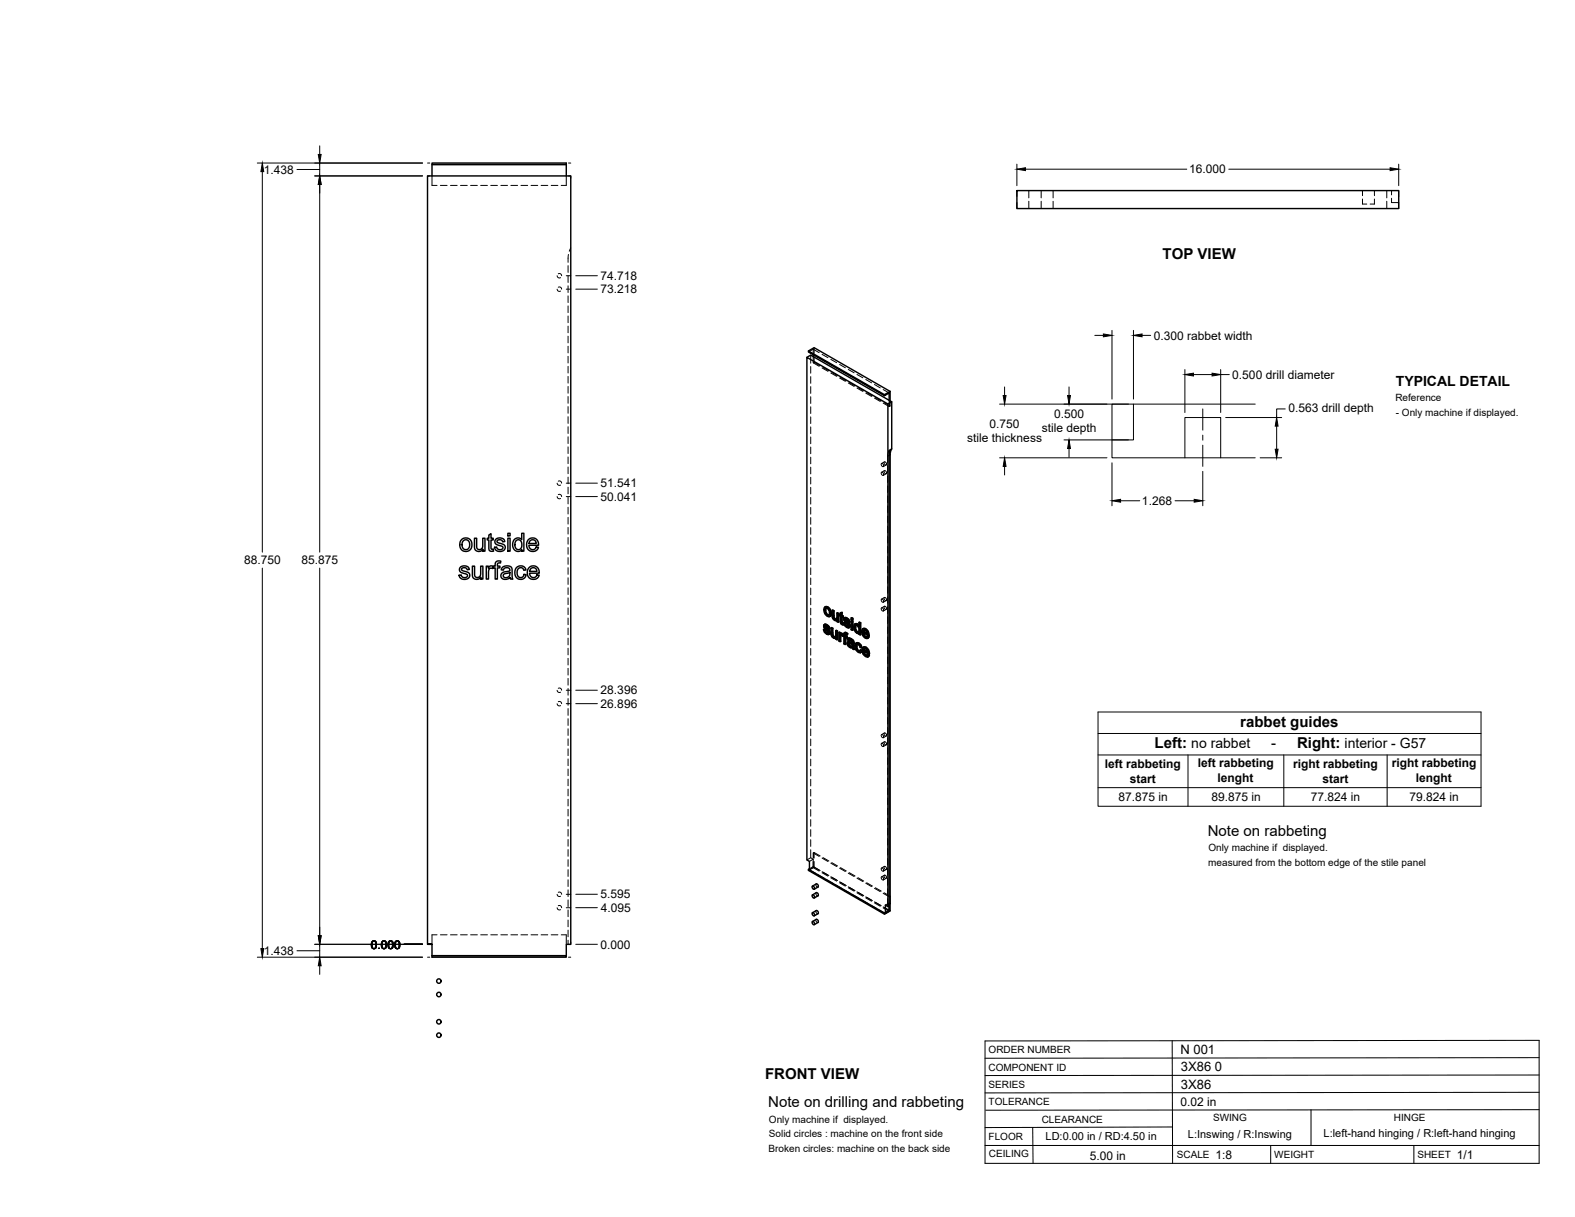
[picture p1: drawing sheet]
<svg xmlns="http://www.w3.org/2000/svg" width="559mm" height="432mm" viewBox="0 0 559 432" stroke-linecap="round" stroke-linejoin="round" font-family="sans-serif">
<!-- layer: Visible -->
<g fill="none" stroke="#000" stroke-width=".51">
<path d="M153.3 58.4v4M200.9 58.4h-47.6v-.6h47.6v4.6M360.8 67.6h135.5v6.4h-135.5zM286.3 126.8l1.3-.8 28.8 16.6M286.8 124.5l2-1.1 27 15.5M288.5 125.9v.6M315.8 138.9l-2 1.1v.4l1.7-1v2.6M315.8 138.9v3.3M313.8 140l-27-15.5v.4l27 15.5M315 143.3l1.4-.7v16.7M163.8 191.4a2.31 2.31 0 0 1 3.6 1.8 2.31 2.31 0 0 1-3.5 2 2.88 2.88 0 0 1-.1-3.8zM164.3 191.9l.5-.3 .8-.1 .9 .8v1.7l-.7 .9h-1.1l-.6-.7-.2-1.3z"/>
<path d="M168.3 191h.8v2.5a1.15 1.15 0 0 0 1.2 1.5 1.15 1.15 0 0 0 1-1.6v-2.4h.8v4.6h-.7v-.7a1.63 1.63 0 0 1-2 .7 1.63 1.63 0 0 1-1.1-1.8zM173.4 189.8l.8-.4v1.6h.8v.6h-.8v2.9l.2 .3 .6 .1 .1 .7h-.8a1 1 0 0 1-.9-1.4v-2.6h-.5v-.6h.5zM175.9 191.4l.7-.5h1.4a1.33 1.33 0 0 1 1.1 1.3l-.8 .1a.96 .96 0 0 0-1-.9 .96 .96 0 0 0-.9 1l.6 .3a2.18 2.18 0 0 1 2.2 1.2 1.92 1.92 0 0 1-1.7 1.8 1.92 1.92 0 0 1-2-1.3l.7-.3a1.08 1.08 0 0 0 1.1 1 1.08 1.08 0 0 0 1.1-1.1l-2-.7a1.18 1.18 0 0 1-.5-1.9zM180.2 191h.8v4.6h-.8zM180.2 189.2h.8v.9h-.8zM182.5 191.4a1.73 1.73 0 0 1 2.6 .1v-2.3h.8v6.4h-.8v-.6a1.96 1.96 0 0 1-2.4 .3 1.96 1.96 0 0 1-.8-2.3zM183.1 191.8l.5-.3a1.85 1.85 0 0 1 1.6 1.5 1.85 1.85 0 0 1-.8 1.9 1.79 1.79 0 0 1-1.7-1.1 1.79 1.79 0 0 1 .4-2zM187.4 191.5a2.15 2.15 0 0 1 2.6-.4 2.15 2.15 0 0 1 1.1 2.4h-3.5l.2 .7a1.29 1.29 0 0 0 1.3 .8 1.29 1.29 0 0 0 1.1-.9l.9 .1-.4 .7a2.32 2.32 0 0 1-3.2 .2 2.32 2.32 0 0 1-.3-3.2zM188.1 191.9l.5-.3a1.25 1.25 0 0 1 1.6 1.2h-2.5zM163.3 201.2l1.4-.4a1.58 1.58 0 0 1 1.8 1.3l-.7 .1a1.03 1.03 0 0 0-1-.8 1.03 1.03 0 0 0-1 .7l.7 .5a2.6 2.6 0 0 1 2.1 1 1.89 1.89 0 0 1-1.3 2 1.89 1.89 0 0 1-2.2-.7l-.2-.8 .7-.1a1.09 1.09 0 0 0 1.1 1 1.09 1.09 0 0 0 1.1-1l-2-.8a1.17 1.17 0 0 1-.5-2zM167.6 200.9h.8v2.5a1.15 1.15 0 0 0 1.1 1.5 1.15 1.15 0 0 0 1-1.6v-2.4h.8v4.6h-.7v-.7a1.63 1.63 0 0 1-1.9 .7 1.63 1.63 0 0 1-1.1-1.8zM172.5 200.9h.7v.7a1.1 1.1 0 0 1 1.8-.6l.7-.1v-.5a1.33 1.33 0 0 1 .6-1.3 1.33 1.33 0 0 1 1.4 0l-.1 .7a.71 .71 0 0 0-.8 0 .71 .71 0 0 0-.3 .6v.5h.9v.6h-.9v4h-.8v-4h-.7v-.4l-.2 .6-.4-.1a1.06 1.06 0 0 0-1.1 1.5v2.4h-.8z"/>
<path d="M178.2 201.4l.9-.5 1.4-.1 .9 .4 .3 .7 .2 3.6h-.8l-.1-.6-1.2 .6-1.3-.1a1.41 1.41 0 0 1-.7-1.7 1.41 1.41 0 0 1 1.7-.9h.5a.69 .69 0 0 0 .9-.7 .69 .69 0 0 0-.9-.7 1.11 1.11 0 0 0-1.4 .9l-.8-.1zM178.7 203.8l1.4-.4a.42 .42 0 0 1 .6-.2 .42 .42 0 0 1 .2 .6 1.2 1.2 0 0 1-1 1.1 1.2 1.2 0 0 1-1.4-.8zM183.2 201.4a1.96 1.96 0 0 1 3.4 .8l-.8 .2a1.29 1.29 0 0 0-1.7-.8 1.29 1.29 0 0 0-.6 1.7l.3 1.2 .5 .4a1.15 1.15 0 0 0 1.6-1.1l.8 .1-.4 .9a2.1 2.1 0 0 1-2.6 .5 2.1 2.1 0 0 1-1-2.4zM187.7 201.4a2.15 2.15 0 0 1 2.5-.4 2.15 2.15 0 0 1 1.1 2.4h-3.4l.2 .7a1.28 1.28 0 0 0 1.2 .8 1.28 1.28 0 0 0 1.2-.9l.8 .1-.4 .7a2.34 2.34 0 0 1-3.3 .1 2.34 2.34 0 0 1-.1-3.3zM188.3 201.8l.8-.4 .7 .1 .5 .6 .2 .6h-2.6zM292.7 215.3h1.1zM292.7 215.3l-.4 .6v1l.8 1.4a1.01 1.01 0 0 0 1.5 .2M292.8 216.6l.2 1M293 217.6l.2-.1 .6 .6-.3 .1zM293.2 215.8l-.2 .7M293.2 217.5l-.2-.9a.5 .5 0 0 1 0-.8 .5 .5 0 0 1 .8 .3l.4 .8 .1 .9-.2 .4h-.6M293.5 215.5l.9 .9 .2-.1 .4 1.3"/>
<path d="M293.8 218.1l.3 .1M293.8 215.3l.8 1M294.4 216.4l.3 1.3 .3-.1-.2 .8M294.7 217.7l-.1 .8 .2-.1-.4 .3M295.3 216.6l.6 .1 .1 2.2M295.7 216.8v2.2l.3-.1 .1 .4M295.7 219l.2 .4 .2-.1 .4 .3M295.9 219.4l.3 .4 .6-.1-.2 .1M295.9 216.7l-.6-.1v2.6l.8 .9h.9M296.2 219.8h.4M296.9 217.5l.7 .1v3l-.2 .2v-3M297.6 217.6l-.7-.1v2l-.3 .3"/>
<path d="M298.1 218h-.3v.4l.3 .2 .1 2.5 .5 .5h.6l-.1-.5-.4 .1M298.1 217.5l.7-.2v1M298.6 217.4v1.1l.6 .1M298.6 218.5l.6 .1-.2 .5v-.4M298.8 217.3l-.7 .2v.7l-.3-.2M298.8 219v1.8M299 219.1l-.4-.2v1.9l.3 .1M299.6 219.2l.9 .1M299.8 219.9l.4 .3M299.9 219.1l-.3 .2M299.9 219.2l1.2 .5M300 219.7v.1"/>
<path d="M300.1 220l-.1-.2-.2 .1v-.2l.7 .2 .4 .7 .4 .2M300.1 219.1l-.7 .3v.5l1.5 1.9-.1 .5M300.3 219.4l.5 .4 .3-.1 .3 .5M300.8 219.8l.4 .5 .2-.1 .2 .5-.3 .1-.1-.5M302 219.3l.6 .1zM302 219.3v.6l.4 .2M302.6 219.4l-.2 .7v-.6M292.2 223.4l.4 .1M292.5 221.6h.9M292.6 223.5l.2-.1 .2 .6-.2 .1zM292.7 222.3l.4 .3M292.7 222.5l1.5 1.1"/>
<path d="M292.8 221.5l-.4 .1M292.8 224.1l.5 .4h.5M292.8 221.6h.6l.5 .5M292.8 223.4l-.4-.2a1.3 1.3 0 0 0 .6 1.6l.6 .3 .6-.1M292.9 222.7l1.5 1.3M292.9 222.1h.1M292.9 222.4l-.2-.3 .6 .2 .5 .7 .4 .2M293 224l.5 .4M293 221.5l-.6 .2-.2 .6 1.6 1.9-.1 .5M293.2 221.8l.5 .4 .2-.1 .4 .4M293.3 224.5l.4 .2M293.7 222.2l.4 .5 .2-.2 .1 .6-.2 .1-.1-.5"/>
<path d="M293.8 224.6l-.1 .1M293.9 223.7l.3 .4 .2-.1 .1 .5M294.2 224.1l.1 .5 .2-.1-.1 .4M294.3 224.6l-.1 .4 .2-.1-.3 .2M294.8 222.8l.5 .3 .2-.2v2.2M295.3 223.1v2.2l.2-.2 .2 .5M295.3 225.3l.2 .4 .2-.1 .3 .3M295.5 225.7l.3 .3h.6M295.5 222.9l-.4-.2-.3 .1 .1 2.5 .7 1 .5 .2 .4-.2M295.8 226l.4 .1M296.4 226l-.2 .1M296.4 225.9l-.2 .2"/>
<path d="M296.5 223.8l.7 .1v3l-.3 .1v-3M296.5 226.3v.5l.4 .2M296.5 226.4l-.1 .1M297 220.1v.5l.4 .2M297 220.1l-.2 .1M297.2 223.9l-.7-.1-.1 2.1M297.6 224.4l.7 .1v.4l.5-.2 .4 .4M298 224.6v.5l.8-.4M298.2 225.5l.1 2-.2 .2v-1.6M298.3 224.5l-.4-.2-.3 .1v3l.5 .3M298.4 225.3v.1M298.5 224.7l-.3 .2"/>
<path d="M298.6 224.9l.4 .4M298.6 220.9l.4 .1M298.7 221.1h.5M298.9 225.7l-.6-.3v.6M299 225.2v.4l.4 .2v2.6l.4 .3M299 225.4l-.1 .3M299 221.3l.1 .5M299 225.6l-.1 .1M299.3 221l.4 .1M299.7 224.5l1.1 .3M299.7 221.1l.2-.1 .2 .6-.2 .1zM299.8 220.1l1.5 1.1"/>
<path d="M299.8 225.7l.8 .1-.2 .6v-.4M299.9 224.4l-.3 .1M299.9 221.7l.5 .5h.5M299.9 221l-.4-.1a1.29 1.29 0 0 0 .6 1.5l.7 .4 .5-.2M300 220.3l1.6 1.3M300.1 225.1v.5M300.1 226.2v2.4l-.3 .1v-2.6l.6 .3M300.1 224.6l.4 .3 .3-.1-.3 .5v-.4M300.1 221.6l.5 .4M300.4 224.5h-.8l-.2 .9-.4-.2h.4M300.4 222.2l.4 .1M300.5 225.3a.32 .32 0 0 0-.4-.3 .32 .32 0 0 0-.3 .4v.3l.8 .1"/>
<path d="M300.9 227.8l.5-.1 1 .3M300.9 222.3h-.1M301 221.3l.3 .4 .3-.1 .1 .5M301 228.6l.2 .4 .2-.2 .4 .4M301.1 228.3l.3 .5M301.1 227.6l-.3 .2M301.2 229l.3 .3h.7M301.2 227.1l.1-.1-.2 .3zM301.2 228.3h-.1M301.2 226.5l.8 .1 .6 .4M301.3 228.3l.3 .1a.54 .54 0 0 1 .7 .2 .54 .54 0 0 1 0 .7M301.3 228.3h-.2"/>
<path d="M301.3 228.3l-.1 .1M301.3 227l.9 .5a.36 .36 0 0 1 .2 .6 .36 .36 0 0 1-.6-.1l-.6-.2M301.3 221.7l.1 .5 .3-.1-.2 .4M301.4 227.7l-.8 .2 .1 1 .7 .8 1 .1 .1 .4 .5 .3M301.4 222.2l-.1 .4 .2-.1-.3 .2M301.4 226.4l-.5 .1M301.8 226.7l.5 .4 .3-.1 .3 .4M302 220.4l.6 .1zM302 220.4v3l.4 .3M302 226.6l-.6-.2-.5 .1-.3 .5 .5 .3M302.3 229.3h-.8M302.3 229.3l-.3 .2"/>
<path d="M302.3 227.1l.3 .4 .3-.1 .1 .4M302.6 220.5v3l-.2 .2v-3M302.6 227.5l.2 .5 .2-.1 .1 2M302.8 228v2l.3-.1 .1 .4-.2 .2-.2-.5M303.4 222.7l.2 1M303.4 221.4h.8l.5 .4M303.6 223.7l.2-.1 .5 .6h-.3zM303.6 222l.7 .2 .4 .9v1.1l-.6 .1M303.6 222l-.2 .7 .2-.1 .2 1M303.6 221.9v.1M303.7 221.3l-.4 .2M303.8 221.9l-.2 .7"/>
<path d="M303.8 229.5l.2 1 .2-.2 .6 .6M303.9 228.1l.9 .1 .7 .6M304 230.5l.5 .5h.6M304 221.5l.7 .3M304.1 228l-.4 .2M304.2 228.6l-.2 .7M304.2 221.4l-.5-.1a1.97 1.97 0 0 0 0 3.1 .73 .73 0 0 0 1.1 .3M304.3 224.2h.3M304.5 228.3l.7 .7 .3-.2 .3 .9-.2 .2-.4-.9M304.7 220.9l.7 .1v4.1l-.2 .2v-4.2M304.8 224.7v.3l.4 .3M304.8 224.7l-.2 .1"/>
<path d="M304.8 228.2a1.12 1.12 0 0 0-1.4 .3 1.12 1.12 0 0 0 0 1.4l.8 1.3 1.1 .4M305.2 230.7l.4 .3M305.4 221l-.7-.1v1.5l-.3-.5M305.6 229.9l-.4-.2-.5-.9-.7-.1-.2 .8 .2-.2 .2 1M305.6 231l.3-.2-.6 .8zM305.9 230.8l-.5-.3-.4 .6-.5-.1M306 223.1h.6a1.41 1.41 0 0 1 1.4 .9M306.2 224.1l1.5 .8-.5-1.1a.53 .53 0 0 0-.6-.3 .53 .53 0 0 0-.4 .6l.2-.2 1.2 .7M306.2 229.7l.6-.1a1.36 1.36 0 0 1 1.3 .9M306.3 230.6l1.5 .9-.5-1.1a.52 .52 0 0 0-.6-.3 .52 .52 0 0 0-.4 .5l.3-.1 1.2 .7M306.4 225.4l.6 .6 .6-.1M306.4 224.6l.2 .6"/>
<path d="M306.6 223.5l-.2 .4M306.6 231.2l.2 .6M306.6 231.9l.5 .6h.6M306.7 230.1l-.1 .4M306.9 223.2l.9 .9 .2-.1 .3 1.3M307 226h.4M307.1 229.8l.8 .9 .2-.2 .4 1.4M307.1 232.5l.4 .1M307.1 223.1l-.6-.2-.6 .5v1.6l.5 .9 .9 .6h.5l.5-.6M307.3 229.6l-.6-.1-.7 .4v1.7l.6 1 .8 .5h.4l.7-.6M307.5 226h-.1M307.6 232.5l-.1 .1"/>
<path d="M307.7 225.7l.4 .4M307.8 224.1l.3 1.3 .2-.1-.2 .1M307.8 232.3l.5 .3M307.9 230.7l.4 1.3 .2-.1-.2 .1M308.1 225.6l-1.9-1.1 .2 .9 .2-.2 .6 .6M308.3 232.2l-2-1.2 .3 .9 .2-.1 .5 .6M308.3 225.9l-.5 .6M308.3 225.9l-.4-.3-.5 .4M308.5 232.5l-.5 .5M308.5 232.5l-.5-.3-.5 .4M286.8 308.4l27 15.6v.3l-27-15.5v-.4l.4-.1v-2.7l-.9-.5v-178.3l28.7 16.5v178.4M288.2 317.6l.6 .1 .2 .9-.7-.2z"/>
<path d="M288.2 314.5l.6 .1 .2 .8-.7-.1zM288.2 317.5l1.4-.8 .6 .4v.7l-1.3 .8M288.2 314.4l1.4-.8 .6 .4v.7l-1.3 .8M153.3 339.1h47.6v.5h-47.6zM153.3 339.1v-4h-1.6v-272.7h50.8v272.7h-1.6v4M288.2 323.9l.6 .2 .2 .8-.7-.2zM288.2 327l.6 .2 .2 .8-.7-.2zM289.6 323.1l-1.4 .8M289.6 326.2l-1.4 .8M289.6 323.1l.4 .1 .3 .8-1.4 1M289.6 326.2l.4 .1 .3 .8-1.4 1M315.5 320.8l.3-.2v-159.3l.6-2-.9 .5v161.6l-.5 .3-.9-.6v3l1.4-.7v-2v1.6l-1.7 1"/>
<path d="M315.8 320.6v2.6l-2 1.1"/>
<circle cx="155.7" cy="352.9" r=".79"/>
<circle cx="155.7" cy="348.1" r=".79"/>
<circle cx="155.7" cy="362.5" r=".79"/>
<circle cx="155.7" cy="367.3" r=".79"/>
</g>
<!-- layer: Hidden -->
<g fill="none" stroke="#000" stroke-width=".35">
<path d="M153.3 62.4v3.4h1.8M156.3 65.8h2.3M159.8 65.8h2.4M163.4 65.8h2.4M167 65.8h2.4M170.5 65.8h2.4M174.1 65.8h2.4M177.7 65.8h2.4M181.3 65.8h2.3M184.8 65.8h2.4M188.4 65.8h2.4M192 65.8h2.4"/>
<path d="M195.6 65.8h2.3M200.9 62.4v3.4h-1.8M365 67.6v2.6M365 71.4v2.6M369.4 67.6v2.6M369.4 71.4v2.6M373.6 67.6v2.6M373.6 71.4v2.6M483.4 70.6v1.8h1.5M483.4 67.6v1.8M487.6 70.6v1.8h-1.5M487.6 67.6v1.8"/>
<path d="M492 67.6v2.6M492 71.4v2.6M493.7 70.4v1.5h2.6M493.7 67.6v1.6M197.7 97.8l.4 .7h.8M198.1 97.2l.7-.1 .5 .7M201.5 94.3v2.3M201.5 97.8v2.4M201.7 90.3l-.2 2.8M202.5 88l-.5 1.2M197.7 102.6l.4 .7h.8M198.1 101.9h.7l.5 .7"/>
<path d="M201.5 101.4v2.4M201.5 105v2.4M201.5 108.5v2.4M201.5 112.1v2.4M201.5 115.7v2.4M201.5 119.3v2.3M201.5 122.8v2.4M201.5 126.4v2.4M201.5 130v2.4M201.5 133.6v2.3M201.5 137.1v2.4M287.6 126v2.9"/>
<path d="M287.6 130v2.4M287.6 133.6v2.4M287.6 137.2v2.4M288.5 123.9l-1.7 1M288.5 123.9l2.1 1.2M288.5 123.9v2M288.5 126.5v2.2M288.8 128.5l-.3 .2 2.1 1.3M288.8 123.4v2M288.8 126.6v1.9M288.8 128.5l2.2 1.3M291.7 125.7l2.1 1.2"/>
<path d="M291.7 130.6l2.1 1.1M292 130.4l2.1 1.2M294.8 127.5l2 1.2M294.8 132.3l2 1.2M295.1 132.1l2.1 1.2M297.9 129.3l2 1.2M297.9 134.1l2 1.2M298.2 133.9l2 1.2M301 131.1l2 1.2M301 135.9l2 1.2M301.3 135.7l2.1 1.2M304.1 132.9l2 1.1"/>
<path d="M304.1 137.7l2 1.2M304.4 137.5l2.1 1.2M307.2 134.6l2 1.2M307.2 139.5l2 1.2M307.5 139.3l2 1.2M310.3 136.4l2 1.2M313.4 138.2l2.1 1.2M201.5 140.7v2.4M201.5 144.3v2.3M201.5 147.8v2.4M201.5 151.4v2.4M201.5 155v2.4"/>
<path d="M201.5 158.6v2.3M287.6 140.8v2.4M287.6 144.3v2.4M287.6 147.9v2.4M287.6 151.5v2.4M287.6 155v2.4M287.6 158.6v2.4M310.3 141.2l2 1.2M310.6 141.1l2.1 1.2M313.4 143l2.1 1.3M313.7 142.9l2.1 1.2M315.5 142v2.3l.3-.2v-1.9"/>
<path d="M315.5 159.8l-.5 1.6-.1 2.7M197.7 176.2l.4 .7h.8M197.7 171.4l.4 .7h.8M198.1 175.5h.8l.4 .7M198.1 170.7l.8 .1 .4 .6M201.5 162.1v2.4M201.5 165.7v2.4M201.5 169.3v2.4M201.5 172.8v2.4M201.5 176.4v2.4M201.5 180v2.4M287.6 162.2v2.4"/>
<path d="M287.6 165.8v2.3M287.6 169.3v2.4M287.6 172.9v2.4M287.6 176.5v2.4M312.7 167.6a.55 .55 0 0 1 .7 .3 .55 .55 0 0 1-.3 .8l-.4-.5zM312.7 164.5a.58 .58 0 0 1 .7 .3 .58 .58 0 0 1-.2 .8l-.5-.5zM313.7 167.1a.58 .58 0 0 1 .7 .3 .58 .58 0 0 1-.2 .7l-.4-.3zM313.8 163.9a.6 .6 0 0 1 .6 .4 .6 .6 0 0 1-.2 .7l-.5-.6zM313.8 167l-1 .6M313.8 163.9l-1 .5M314.4 168.1l-1 .6M314.4 165l-1 .5"/>
<path d="M314.9 165.3v2.4M314.9 168.8v2.4M314.9 172.4v2.4M314.9 176v2.4M314.9 179.6v2.3M201.5 183.6v2.3M201.5 187.1v2.4M201.5 190.7v2.4M201.5 194.3v2.4M201.5 197.8v2.4M287.6 180v2.4M287.6 183.6v2.4"/>
<path d="M287.6 187.2v2.4M287.6 190.8v2.3M287.6 194.4v2.3M287.6 197.9v2.4M314.9 183.1v2.4M314.9 186.7v2.4M314.9 190.3v2.4M314.9 193.8v2.4M314.9 197.4v2.4M201.5 201.4v2.4M201.5 205v2.4M201.5 208.6v2.3"/>
<path d="M201.5 212.1v2.4M201.5 215.7v2.4M201.5 219.3v2.4M287.6 201.5v2.4M287.6 205.1v2.3M287.6 208.6v2.4M287.6 212.2v2.4M287.6 215.8v2.4M287.6 219.4v2.3M292.5 216.2l.4 1.4-.2 .1M292.9 217.6l.9 .9-.3 .1M292.9 215.2l-.6 1.2"/>
<path d="M293.2 215.8l-.2 .1M293.2 215.8h.6l-.3 .1M293.8 215.8l.5 .6-.2 .1M293.8 218.5l.6 .2-.2 .1M294.3 218.1l-.2 .1M294.3 216.4l.2 .7-.2 .4M294.5 217.4l-.1 .5-.3 .3M294.6 218.6l-.2 .1M295.5 216.4v2.4l-.2 .1M295.5 218.8l.1 .4-.2 .2M295.6 219.2l.3 .5-.2 .1M295.9 219.7l.5 .3-.3 .1"/>
<path d="M296.8 219.7h.1M297 219.7l-.3 .1M297.1 219.5l-.3 .2M297.1 217.4v1.9l-.3 .4M297.2 220l-.2 .6M298 218.3l.4 .2-.3 .1M298 217.9l-.2 .5M298.1 218l.3 .1M298.4 218.5v2.3l-.2 .2M298.4 217.3v.8l-.3 .1M298.6 218.9l.2-.2v.3M298.8 218.7l.4 .3"/>
<path d="M299.6 219.6l.1 .4-.3 .2M299.7 219.2l-.4 .5M299.8 219.1l-.4 .3M300.1 219.6l-.1 .1M300.1 219.6l.5 .1-.3 .1M300.6 219.7l.4 .3-.3 .2M302.2 219.1l-.2 .8M302.2 219.7l.4 .3M312.7 215.8a.58 .58 0 0 1 .7 .3 .58 .58 0 0 1-.2 .7l-.5-.4zM312.7 212.6a.61 .61 0 0 1 .7 .4 .61 .61 0 0 1-.2 .7l-.5-.4zM313.7 215.2a.58 .58 0 0 1 .7 .3 .58 .58 0 0 1-.2 .7l-.5-.5zM313.7 212.1a.54 .54 0 0 1 .7 .3 .54 .54 0 0 1-.3 .7l-.4-.5z"/>
<path d="M313.8 215.1l-1 .6M313.8 212l-1 .6M314.4 216.2l-1 .6M314.4 213.1l-1 .6M314.9 201v2.4M314.9 204.6v2.3M314.9 208.1v2.4M314.9 211.7v2.4M314.9 215.3v2.4M314.9 218.8v2.4M201.5 222.8v2.4M201.5 226.4v2.4"/>
<path d="M201.5 230v2.4M201.5 233.6v2.3M201.5 237.1v2.4M287.6 222.9v2.4M287.6 226.5v2.4M287.6 230.1v2.4M287.6 233.6v2.4M287.6 237.2v2.4M292.4 223.2l.3 1-.2 .1M292.5 222v.4l-.2 .1M292.5 221.6l-.3 .5M292.5 222.4l.3 .5-.2 .1"/>
<path d="M292.7 221.5l-.4 .3M292.7 224.2l.8 .6-.2 .2M292.8 222.1l.2-.1-.1 .1M292.8 222.9l1.2 1-.3 .2M293 222l-.3 .1M293 222l.5 .1-.3 .1M293.5 222.1l.3 .3-.2 .2M293.5 224.8l.5 .2-.2 .1M293.8 224.5h.1M293.8 222.4l.2 .5-.2 .1M293.9 224.5l-.1 .1M294 223.9l.1 .4-.2 .1"/>
<path d="M294 222.9l.4 .2M294.1 224.3l-.2 .2M294.3 225h-.3M295.1 222.7v2.3l-.2 .1M295.1 225l.1 .5-.2 .1M295.2 225.5l.3 .4-.2 .1M295.5 225.9l.5 .4-.3 .1M296 226.3l.8-.1-.2 .1M296.4 220h.8l-.2 .1M296.4 226h.1M296.5 225.9l-.2 .1M296.7 225.8l-.3 .2"/>
<path d="M296.7 223.6v1.9l-.3 .4M296.8 226.2l-.3 .6M296.8 226.7l.4 .2M297.2 220.4l.4 .2M297.9 224.3v3l-.3 .1M297.9 227.3l.4 .2M298.3 224.9v.1M298.4 220.8l.2 .4-.2 .1M298.4 224.7l-.4 .4M298.5 225.3h-.1M298.5 225.2l.3 .1-.2 .1M298.6 221.2l.4 .3-.3 .1"/>
<path d="M298.8 225.3l.3 .3M299 221.5l.3 .1M299 225.4l.3-.2-.2 .4M299.1 225.6h-.1M299.2 225.1h.1M299.3 225.5l.3 .2-.2 .1M299.3 225.2l-.3 .4M299.3 225.1l-.3 .2M299.4 225.2l.2 .1M299.5 220.9l.3 .9-.2 .1M299.6 225.7v2.6l-.2 .1M299.6 228.3l.5 .3"/>
<path d="M299.7 220l.3 .5-.3 .1M299.7 224.6l-.1 .7-.2 .1M299.8 224.4l-.3 .3M299.8 221.8l.8 .7-.2 .1M299.8 226.1l.3-.1v.2M299.9 225.1h.2M300 220.5l1.1 1.1-.3 .1M300.1 226l.5 .2M300.2 225h.2l-.2 .1M300.4 225l.3 .2M300.6 222.5l.6 .2-.3 .1M300.8 228.2l.2 .7-.2 .1"/>
<path d="M300.8 226.9l.5 .3M300.9 227.8l-.4 .5M301 220l.1 .5-.2 .1M301 227.7l-.4 .2M301 228.9l.7 .7-.3 .1M301.1 222.1l-.2 .1M301.1 226.4l-.5 .6M301.1 222.1l-.2 .2M301.1 221.6l.1 .3-.2 .1M301.1 226.4l-.3 .2M301.1 220.5l.5 .2M301.2 221.9l-.1 .2"/>
<path d="M301.3 228.2h.2zM301.3 228.2l-.1 .1M301.4 228.2l-.3 .1M301.4 222.6l-.2 .1M301.3 227h.1M301.5 228.2l1.1 .3-.2 .1M301.5 226.8l.5 .2-.3 .1M301.7 229.6l.5 .1-.3 .1M302 227l.5 .5-.3 .1M302.2 229.7h.4l-.2 .1M302.2 220.3v3l-.2 .1M302.2 223.3l.4 .2"/>
<path d="M302.4 228l.2 .1M302.4 229.3l-.2 .1M302.5 227.5l.1 .5-.2 .1M302.6 228.5v.5l-.3 .3 .2-.1M302.6 228l-.2 .2M302.6 229.7l.1 .4-.2 .1M302.7 230.1l.5 .2M303.1 222.3l.2 .9-.2 .2M303.3 223.2l.4 .8-.2 .2M303.3 221.6l-.4 .9M303.5 221.3l-.5 .4M303.6 229.1l.3 1.3-.2 .2"/>
<path d="M303.7 224l.5 .6-.2 .1M303.7 228.3l-.3 .9M303.8 221.8h.5l-.2 .2M303.8 221.8l-.2 .1M303.8 221.8v.1M303.9 230.4l.9 .9-.3 .2M303.9 228.1l-.4 .4M304.2 228.6l-.2 .1M304.2 228.6h.6l-.2 .1M304.2 224.6l.8-.1-.2 .1M304.3 221.8l.5 .6-.2 .1M304.7 221.8l.2 .4"/>
<path d="M304.8 231.3l.7 .2M304.8 228.6l.4 .4-.3 .1M304.8 222.4l.2 .8-.2 .4M304.8 224.2h-.2M304.9 220.7v1.5l-.2 .2M305 223.5l-.4 .8M305 224.5l-.2 .5M305 224.9l.4 .2M305.2 229l.2 .6-.2 .1M305.2 231h-.1M305.4 229.6l.4 .1M305.4 230.5l-.4 .6"/>
<path d="M305.9 224l.4 1.3-.3 .1M306.1 230.5l.3 1.4-.2 .1M306.2 224.5l.2-.2v.3M306.3 225.3l.9 .9-.2 .2M306.3 223l-.6 1.1M306.3 231l.2-.1 .1 .3M306.4 231.9l.9 .9-.2 .1M306.4 229.6l-.5 1.1M306.4 224.3l1.9 1.2M306.5 230.9l2 1.1M306.6 223.5l-.2 .1M306.7 223.4l.5 .1-.3 .1"/>
<path d="M306.7 230.1h-.1M306.8 230l.5 .1-.2 .1M307.2 223.5l.5 .5-.2 .2M307.2 226.2l.7 .2-.2 .1M307.3 230.1l.5 .6-.2 .1M307.3 232.8l.8 .2-.3 .1M307.6 224.6l.3 .2M307.7 225.9l-.3 .1M307.7 232.5h.1M307.7 224.1l.2 .7-.2 .1M307.8 231.2l.2 .1M307.8 232.4l-.1 .1"/>
<path d="M307.8 230.7l.2 .6-.2 .2M307.9 225.6l-.3 .3M308 232.2l-.3 .3M308 226.4h-.1M308.2 232.9l-.1 .1M314.9 222.4v2.4M314.9 226v2.4M314.9 229.6v2.3M314.9 233.1v2.4M314.9 236.7v2.4M197.7 249.7l.4 .7h.8M197.7 244.9l.4 .7h.8"/>
<path d="M198.1 249l.7-.1 .5 .8M198.1 244.2h.7l.5 .7M201.5 240.7v2.4M201.5 244.3v2.4M201.5 247.9v2.3M201.5 251.4v2.4M201.5 255v2.4M201.5 258.6v2.3M287.6 240.8v2.4M287.6 244.3v2.4M287.6 247.9v2.4M287.6 251.5v2.4"/>
<path d="M287.6 255.1v2.4M287.6 258.6v2.4M314.9 240.3v2.4M314.9 243.9v2.3M314.9 247.4v2.4M314.9 251v2.4M314.9 254.6v2.3M314.9 258.1v2.4M201.5 262.1v2.4M201.5 265.7v2.4M201.5 269.3v2.4M201.5 272.9v2.3"/>
<path d="M201.5 276.4v2.4M201.5 280v2.4M287.6 262.2v2.4M287.6 265.8v2.4M287.6 269.3v2.4M287.6 272.9v2.4M287.6 276.5v2.4M312.7 263.8a.61 .61 0 0 1 .7 .3 .61 .61 0 0 1-.2 .8l-.5-.5zM312.7 260.7a.61 .61 0 0 1 .7 .3 .61 .61 0 0 1-.2 .8l-.5-.5zM313.7 263.2a.55 .55 0 0 1 .7 .3 .55 .55 0 0 1-.3 .8l-.4-.6zM313.7 260.1a.58 .58 0 0 1 .7 .3 .58 .58 0 0 1-.2 .8l-.5-.6zM313.8 263.2l-1 .6"/>
<path d="M313.8 260.1l-1 .5M314.4 264.3l-1 .6M314.4 261.2l-1 .5M314.9 261.7v2.4M314.9 265.3v2.4M314.9 268.9v2.3M314.9 272.4v2.4M314.9 276v2.4M314.9 279.6v2.4M201.5 283.6v2.4M201.5 287.1v2.4M201.5 290.7v2.4"/>
<path d="M201.5 294.3v2.4M201.5 297.9v2.3M287.6 280.1v2.3M287.6 283.6v2.4M287.6 287.2v2.4M287.6 290.8v2.4M287.6 294.4v2.3M287.6 297.9v2.4M314.9 283.1v2.4M314.9 286.7v2.4M314.9 290.3v2.4M314.9 293.9v2.3"/>
<path d="M314.9 297.4v2.4M197.7 317.3l.4 .7h.8M198.1 316.6h.7l.5 .7M201.5 301.4v2.4M201.5 305v2.4M201.5 308.6v2.4M201.5 312.1v2.4M201.5 315.7v2.4M201.5 319.3v2.4M286.3 305.1l1.3-.8 .9 .6-1.3 .7M287.6 301.5v2.8M288.5 305.7v1.8l-1.3 .8v.3l2.1 1.2"/>
<path d="M288.5 304.5v-1.8l.3-.2v2M288.5 304.9v2.9l-1.3 .8M288.5 307.5l2.1 1.2M288.5 302.7l2.1 1.2M288.5 307.8l2.1 1.3M288.8 307.7l-2 1.1M288.8 305.7v2M288.8 307.7l2.2 1.2M288.8 302.5l2.2 1.2M289.6 316.7a.73 .73 0 0 0 .6 1.1M289.6 313.6a.74 .74 0 0 0 .6 1.1M290.3 310.4l2.1 1.2"/>
<path d="M291.7 309.3l2.4 1.4M291.7 304.5l2.1 1.2M291.7 309.7l2.1 1.2M292 304.3l2.1 1.2M293.4 312.2l2.1 1.2M294.8 311.1l2 1.2M294.8 306.3l2 1.1M294.8 311.4l2 1.2M295.1 311.3l2.1 1.1M295.1 306.1l2.1 1.2M296.5 314l2.1 1.2M297.9 312.9l2.3 1.3"/>
<path d="M297.9 308l2 1.2M297.9 313.2l2 1.2M298.2 307.8l2 1.2M299.6 315.8l2.1 1.2M301 314.6l2 1.2M301 309.8l2 1.2M301 315l2 1.2M301.3 314.8l2.1 1.2M301.3 309.6l2.1 1.2M302.7 317.6l2.1 1.1M304.1 316.4l2 1.2M304.1 311.6l2 1.2"/>
<path d="M304.1 316.8l2 1.2M304.4 316.6l2.1 1.2M304.4 311.4l2.1 1.2M305.8 319.3l2.1 1.2M307.2 318.2l2.3 1.4M307.2 313.4l2 1.2M307.2 318.6l2 1.2M307.5 313.2l2 1.2M310.3 320l2 1.2M310.3 315.2l2 1.2M310.6 315l2.1 1.2M312.7 311.1a.61 .61 0 0 1 .7 .4 .61 .61 0 0 1-.2 .7l-.5-.4z"/>
<path d="M312.7 308a.61 .61 0 0 1 .7 .4 .61 .61 0 0 1-.2 .7l-.5-.4zM313.4 316.9l2.1 1.3 .3-.2M313.7 316.8l2.1 1.2M313.7 310.6a.55 .55 0 0 1 .7 .3 .55 .55 0 0 1-.3 .7l-.4-.5zM313.7 307.5a.58 .58 0 0 1 .7 .3 .58 .58 0 0 1-.2 .7l-.5-.5zM313.8 310.5l-1 .6M313.8 307.4l-1 .6M314.4 311.6l-1 .6M314.4 308.5l-1 .6M314.9 318.9v2.2l.6 .3M314.9 301v2.4M314.9 304.6v2.4"/>
<path d="M314.9 308.1v2.4M314.9 311.7v2.4M314.9 315.3v2.4M315.8 318v2.6M155.1 331.7h-1.8v3.4M156.3 331.7h2.3M159.8 331.7h2.4M163.4 331.7h2.4M167 331.7h2.4M170.5 331.7h2.4M174.1 331.7h2.4M177.7 331.7h2.4"/>
<path d="M181.3 331.7h2.3M184.8 331.7h2.4M188.4 331.7h2.4M192 331.7h2.4M195.6 331.7h2.3M197.7 322.1l.4 .6h.8M198.1 321.4l.7-.1 .5 .8M199.1 331.7h1.8v3.4M201.5 322.9v2.3M201.5 326.4v2.4M201.5 330v2.4M201.5 333.6v1.5"/>
<path d="M289.6 323.1a.74 .74 0 0 0 .6 1.1M289.6 326.2a.74 .74 0 0 0 .6 1.1M308.9 321.1l2.1 1.2M310.3 320.4l2 1.1M310.6 320.2l2.1 1.2M312 322.9l2.1 1.2M313.4 321.8l2.4 1.4M313.4 322.1l2.1 1.3M315.5 320.8l-.6 .3M315.8 320.6l-.3-.2-1.4 .7"/>
</g>
<!-- layer: Reference -->
<g fill="none" stroke="#000" stroke-width=".35">
<path d="M151.7 57.8h.8M201.7 57.8h.8M152.5 62.4h-.8v.8M201.7 62.4h.8v.8M360.8 67.6v2.1M360.8 71.9v2.1M496.3 67.6v2.1M496.3 71.9v2.1M200.9 97.8h1.6M200.9 102.6h1.6M402.1 143.4v12.7h-7.6M445.3 143.4h-50.8v19h50.8"/>
<path d="M200.9 171.4h1.6M200.9 176.2h1.6M420.4 162.4v-14.3h12.7v14.3M200.9 244.9h1.6M200.9 249.7h1.6M200.9 317.3h1.6M151.7 334.3v.8h.8M151.7 335.1h1.6zM151.7 339.6h.8M200.9 322.1h1.6M201.7 339.6h.8M202.5 334.3v.8h-.8"/>
</g>
<!-- layer: Hidden Narrow -->
<path d="M315.5 161.5l-.6 .3M295.5 218.3l-.2 .1M297.1 219l-.2 .1M293.5 223.5l-.2 .1M295.1 224.5l-.3 .2M296.7 225.2l-.2 .2M298.4 220.2l-.3 .1M299.6 225l-.2 .1M300.6 221.1l-.2 .2M301.9 228.3l-.3 .1M302.6 228.7l-.2 .1" fill="none" stroke="#000" stroke-width=".35"/>
<!-- layer: Visible Narrow -->
<path d="M315.8 161.3l-.3 .2M295.9 218.3l-.2 .2M293.5 222.9l-.2 .2M295.5 224.6l-.2 .1M298.8 220.5l-.2 .1M300.1 225.3l-.3 .1M300.6 220.6l-.2 .1M301.8 227.8l-.2 .1M303 228.3l-.2 .2M303 229l-.2 .1" fill="none" stroke="#000" stroke-width=".35"/>
<!-- layer: Titleblock -->
<path d="M349.5 369.3l196.6-.2v43.7h-196.6zM415.9 369.3l.1 43.5M546.1 375.3l-196.6 .2M416 399.9l-66.5 .2M465.1 393.7v12.7M546.1 393.7l-196.3 .2M546.1 387.6l-196.6 .2M546.1 381.4l-196.6 .2M349.5 406.4h196.6M366.4 400l.1 12.8M450.8 406.4v6.4M501.6 406.4v6.4" fill="none" stroke="#000" stroke-width=".36"/>
<!-- layer: Custom Tables -->
<path d="M389.6 252.6h135.9v33.5h-135.9zM389.6 260.2h135.9M389.6 267.9h135.9M389.6 279.5h135.9M421.5 267.9v18.2M455.5 267.9v18.2M492.1 267.9v18.2" fill="none" stroke="#000" stroke-width=".35"/>
<!-- layer: FD_Dimensions -->
<g fill="none" stroke="#000" stroke-width=".35">
<path d="M91.3 57.8h58.6M113.4 51.8v3M113.4 57.8v4.6M360.8 58.3v7.6M496.3 58.3v7.6M93.1 60.9v135M105.4 60.1h8M111.7 62.4h38.2M113.4 65.5v130.4M363.8 60h57.3M436 60h57.2M204.3 97.8h7.6"/>
<path d="M204.3 102.6h7.6M388.4 119h3.1M394.5 117.2v24.4M402.1 117.2v24.4M405.2 119h3M356.4 137.3v3M379.3 137.3v3M420.4 131.1v15.3M423.4 132.9h6.6M433.1 131.1v15.3M433.1 132.9h3M354.6 143.4h45.8"/>
<path d="M377.5 156.1h22.9M379.3 159.1v3.1M434.9 148.1h19.8M452.9 151.2v8.2M456 145.1h-3.1v3M204.3 171.4h7.6M204.3 176.2h7.6M354.6 162.4h38.1M356.4 165.5v3M394.5 164.2v15.3M397.6 177.7h6.8M416.9 177.7h6.8"/>
<path d="M426.7 167.3v12.2M447.1 162.4h7.6M93.1 201.6v135M113.4 201.6v130.4M204.3 244.9h7.6M204.3 249.7h7.6M204.3 317.3h7.6M91.3 339.6h58.6M105.4 337.3h8M111.7 335h38.2M113.4 335v4.6M204.3 335h7.6"/>
<path d="M204.3 322.1h7.6M113.4 342.7v3"/>
</g>
<g fill="#000" stroke="#000" stroke-width=".35">
<path d="M112.9 54.8h1l-.5 3zM360.8 60l3-.5v1zM493.2 59.5l3.1 .5-3.1 .5zM93.1 57.8l.5 3.1h-1zM113.4 62.4l.5 3.1h-1zM391.5 118.5l3 .5-3 .5zM402.1 119l3.1-.5v1zM420.4 132.9l3-.5v1zM430 132.4l3.1 .5-3.1 .5zM355.9 140.3h1l-.5 3.1zM379.3 156.1l.5 3h-1zM378.8 140.3h1l-.5 3.1z"/>
<path d="M452.4 159.4h1.1l-.6 3zM452.9 148.1l.6 3.1h-1.1zM356.4 162.4l.5 3.1h-1zM394.5 177.7l3.1-.5v1zM423.7 177.2l3 .5-3 .5zM92.6 336.6h1l-.5 3zM112.9 332h1l-.5 3zM113.4 339.6l.5 3.1h-1z"/>
</g>
<!-- layer: Smart Centers -->
<path d="M426.7 145.1v7.5M426.7 154.4v1.8M426.7 158v7.5" fill="none" stroke="#000" stroke-width=".35"/>
<g font-size="5.3">
<text x="412.5" y="92">TOP VIEW</text>
<text x="440" y="257.8">rabbet guides</text>
<text x="409.6" y="265.4">Left: no rabbet</text>
<text x="451" y="265.4">-</text>
<text x="460.2" y="265.4">Right: interior - G57</text>
<text x="428.5" y="296.6">Note on rabbeting</text>
<text x="271.4" y="382.7">FRONT VIEW</text>
<text x="272.6" y="392.9">Note on drilling and rabbeting</text>
</g>
<text font-size="5" x="495.2" y="136.9">TYPICAL DETAIL</text>
<g font-size="4.6">
<text x="418.8" y="373.8">N 001</text>
<text x="419" y="380.1">3X86 0</text>
<text x="419" y="386.2">3X86</text>
</g>
<g font-size="4.3">
<text x="93.6" y="61.6">1.438</text>
<text x="421.9" y="61.5">16.000</text>
<text x="213" y="99.3">74.718</text>
<text x="213" y="104.1">73.218</text>
<text x="409.3" y="120.5">0.300 rabbet width</text>
<text x="437.2" y="134.4">0.500 drill diameter</text>
<text x="374" y="148.3">0.500</text>
<text x="457.1" y="146.2">0.563 drill depth</text>
<text x="351.1" y="151.8">0.750</text>
<text x="369.7" y="153.4">stile depth</text>
<text x="343.2" y="157">stile thickness</text>
<text x="213" y="172.9">51.541</text>
<text x="213" y="177.7">50.041</text>
<text x="405.2" y="179.2">1.268</text>
<text x="86.6" y="200.2">88.750</text>
<text x="106.9" y="200.2">85.875</text>
<text x="213.1" y="246.4">28.396</text>
<text x="213.1" y="251.2">26.896</text>
<text x="392" y="272.6">left rabbeting</text>
<text x="425" y="272.2">left rabbeting</text>
<text x="458.8" y="272.6">right rabbeting</text>
<text x="493.8" y="272.2">right rabbeting</text>
<text x="400.9" y="277.7">start</text>
<text x="432" y="277.3">lenght</text>
<text x="469.2" y="277.7">start</text>
<text x="502.3" y="277.3">lenght</text>
<text x="396.8" y="284.3">87.875 in</text>
<text x="429.8" y="284.3">89.875 in</text>
<text x="465.1" y="284.3">77.824 in</text>
<text x="500.1" y="284.3">79.824 in</text>
<text x="213" y="318.8">5.595</text>
<text x="213.2" y="323.6">4.095</text>
<text x="93.6" y="338.8">1.438</text>
<text x="131.6" y="336.5">0.000</text>
<text x="213" y="336.5">0.000</text>
<text x="418.8" y="392.4">0.02 in</text>
<text x="386.7" y="411.6">5.00 in</text>
<text x="431.3" y="411.1">1:8</text>
<text x="516.9" y="411.1">1/1</text>
</g>
<g font-size="3.9">
<text x="371" y="404.5">LD:0.00 in / RD:4.50 in</text>
<text x="421.5" y="403.6">L:Inswing / R:Inswing</text>
<text x="469.6" y="403.6">L:left-hand hinging / R:left-hand hinging</text>
</g>
<g font-size="3.5">
<text x="495.1" y="142.4">Reference</text>
<text x="495.2" y="147.5">- Only machine if displayed.</text>
<text x="428.7" y="302.1">Only machine if displayed.</text>
<text x="428.7" y="307.2">measured from the bottom edge of the stile panel</text>
<text x="350.8" y="373.6">ORDER NUMBER</text>
<text x="350.8" y="379.9">COMPONENT ID</text>
<text x="350.8" y="386.1">SERIES</text>
<text x="350.8" y="392.2">TOLERANCE</text>
<text x="272.8" y="398.4">Only machine if displayed.</text>
<text x="369.6" y="398.4">CLEARANCE</text>
<text x="430.4" y="397.8">SWING</text>
<text x="494.5" y="397.6">HINGE</text>
<text x="272.8" y="403.5">Solid circles : machine on the front side</text>
<text x="350.8" y="404.5">FLOOR</text>
<text x="272.7" y="408.6">Broken circles: machine on the back side</text>
<text x="350.8" y="410.5">CEILING</text>
<text x="417.5" y="410.9">SCALE</text>
<text x="452.1" y="410.9">WEIGHT</text>
<text x="502.9" y="410.9">SHEET</text>
</g>
</svg>
